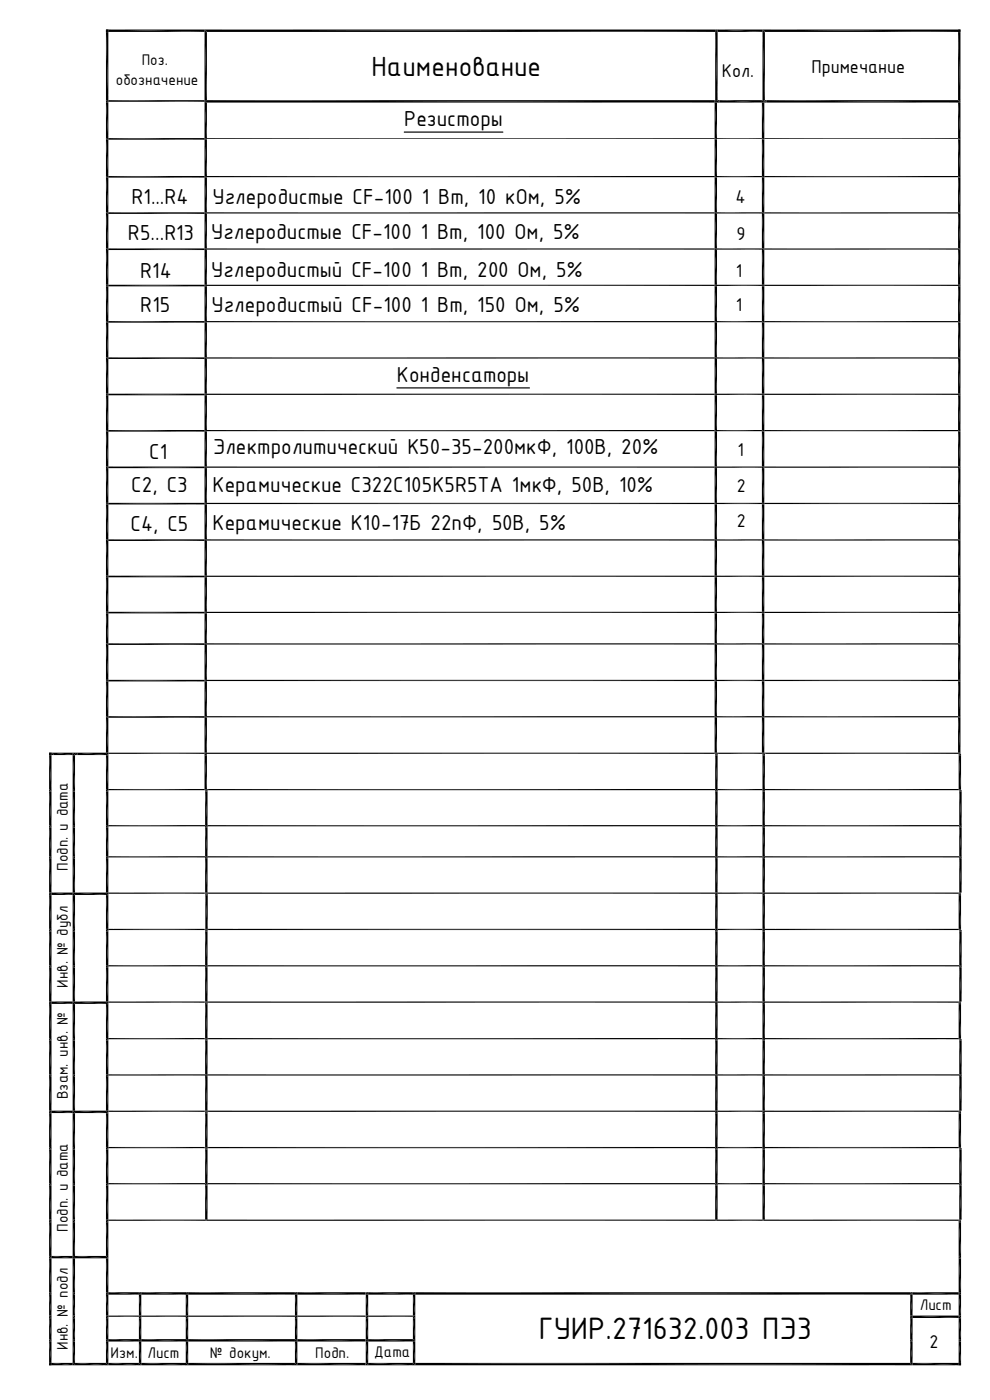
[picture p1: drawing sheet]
<svg xmlns="http://www.w3.org/2000/svg" width="210mm" height="297mm" viewBox="0 0 210 297" stroke-linecap="round" stroke-linejoin="round" font-family="sans-serif">
<path d="M0 0h209.9v296.9h-209.9z" fill="none" stroke="#fff" stroke-width=".25"/>
<g fill="#000">
<path d="M22.5 6.3l.5 .5h-.5zM22.5 6.3h.5v.5zM22.5 6.8h.5v14.5zM23 6.3l20.4 .5h-20.4zM23 6.3h20.4v.5zM43.4 6.8h.5zM43.4 6.3l.5 .5h-.5zM43.4 6.3h.5v.5zM43.4 6.8h.5v14.5zM43.9 6.3l107.8 .5h-107.8zM43.9 6.3h107.8v.5zM151.7 6.8h.5z"/>
<path d="M151.7 6.3l.5 .5h-.5zM151.7 6.3h.5v.5zM151.7 6.8h.5v14.5zM152.2 6.3l9.6 .5h-9.6zM152.2 6.3h9.6v.5zM161.8 6.8h.5zM161.8 6.3l.5 .5h-.5zM161.8 6.3h.5v.5zM161.8 6.8h.5v14.5zM162.3 6.3l40.9 .5h-40.9zM162.3 6.3h40.9v.5zM203.2 6.3l.6 .5h-.6z"/>
<path d="M203.2 6.3h.6v.5zM203.2 6.8h.6v14.5zM22.5 6.8l.5 14.5h-.5zM22.5 21.3l.5 .5h-.5zM22.5 21.3h.5v.5zM22.5 21.8l.5 7.5h-.5zM22.5 21.8h.5v7.5zM22.5 29.3l.5 .3h-.5zM22.5 29.3h.5v.3zM22.5 29.6l.5 7.7h-.5zM22.5 29.6h.5v7.7zM22.5 37.3l.5 .4h-.5z"/>
<path d="M22.5 37.3h.5v.4zM22.5 37.7h.5v7.3zM43.4 6.8l.5 14.5h-.5zM43.4 21.3l.5 .5h-.5zM43.4 21.3h.5v.5zM43.4 21.8l.5 7.5h-.5zM43.4 21.8h.5v7.5zM43.4 29.3l.5 .3h-.5zM43.4 29.3h.5v.3zM43.4 29.6l.5 7.7h-.5zM43.4 29.6h.5v7.7zM43.4 37.3l.5 .4h-.5z"/>
<path d="M43.4 37.3h.5v.4zM43.4 37.7h.5v7.3zM43.9 21.3l107.7 .5h-107.7zM43.9 21.3h107.7v.5zM151.6 21.8h.5zM151.6 21.3l.5 .5h-.5zM151.6 21.3h.5v.5zM151.6 21.8l.5 7.5h-.5zM151.6 21.8h.5v7.5zM151.6 29.3l.5 .3h-.5zM151.6 29.3h.5v.3zM151.6 29.6l.5 7.7h-.5z"/>
<path d="M151.6 29.6h.5v7.7zM151.6 37.3l.5 .4h-.5zM151.6 37.3h.5v.4zM151.6 37.7h.5v7.3zM151.7 6.8l.5 14.5h-.5zM152.1 21.3l.5 .5h-.5zM152.1 21.3h.5v.5zM152.6 21.3l9 .5h-9zM152.6 21.3h9v.5zM161.6 21.8h.5zM161.6 21.3l.5 .5h-.5zM161.6 21.3h.5v.5z"/>
<path d="M161.6 21.8l.5 7.5h-.5zM161.6 21.8h.5v7.5zM161.6 29.3l.5 .3h-.5zM161.6 29.3h.5v.3zM161.6 29.6l.5 7.7h-.5zM161.6 29.6h.5v7.7zM161.6 37.3l.5 .4h-.5zM161.6 37.3h.5v.4zM161.6 37.7h.5v7.3zM161.8 6.8l.5 14.5h-.5zM162.1 21.3l.5 .5h-.5zM162.1 21.3h.5v.5z"/>
<path d="M162.6 21.3l40.6 .5h-40.6zM162.6 21.3h40.6v.5zM203.2 6.8l.6 14.5h-.6zM203.2 21.3l.6 .5h-.6zM203.2 21.3h.6v.5zM203.2 21.8l.6 7.5h-.6zM203.2 21.8h.6v7.5zM203.2 29.3l.6 .3h-.6zM203.2 29.3h.6v.3zM203.2 29.6l.6 7.7h-.6zM203.2 29.6h.6v7.7zM203.2 37.3l.6 .4h-.6z"/>
<path d="M203.2 37.3h.6v.4zM203.2 37.7h.6v7.3zM22.5 37.7l.5 7.3h-.5zM22.5 45l.5 .4h-.5zM22.5 45h.5v.4zM22.5 45.4l.5 7.3h-.5zM22.5 45.4h.5v7.3zM22.5 52.7l.5 .3h-.5zM22.5 52.7h.5v.3zM22.5 53h.5v7.4zM43.4 37.7l.5 7.3h-.5zM43.4 45l.5 .4h-.5z"/>
<path d="M43.4 45h.5v.4zM43.4 45.4l.5 7.3h-.5zM43.4 45.4h.5v7.3zM43.4 52.7l.5 .3h-.5zM43.4 52.7h.5v.3zM43.4 53h.5v7.4zM151.6 37.7l.5 7.3h-.5zM151.6 45l.5 .4h-.5zM151.6 45h.5v.4zM151.6 45.4l.5 7.3h-.5zM151.6 45.4h.5v7.3zM151.6 52.7l.5 .3h-.5z"/>
<path d="M151.6 52.7h.5v.3zM151.6 53h.5v7.4zM161.6 37.7l.5 7.3h-.5zM161.6 45l.5 .4h-.5zM161.6 45h.5v.4zM161.6 45.4l.5 7.3h-.5zM161.6 45.4h.5v7.3zM161.6 52.7l.5 .3h-.5zM161.6 52.7h.5v.3zM161.6 53h.5v7.4zM203.2 37.7l.6 7.3h-.6zM203.2 45l.6 .4h-.6z"/>
<path d="M203.2 45h.6v.4zM203.2 45.4l.6 7.3h-.6zM203.2 45.4h.6v7.3zM203.2 52.7l.6 .3h-.6zM203.2 52.7h.6v.3zM203.2 53h.6v7.4zM22.5 53l.5 7.4h-.5zM22.5 60.4l.5 .3h-.5zM22.5 60.4h.5v.3zM22.5 60.7l.5 7.4h-.5zM22.5 60.7h.5v7.4zM22.5 68.1l.5 .4h-.5z"/>
<path d="M22.5 68.1h.5v.4zM22.5 68.5l.5 7.3h-.5zM22.5 68.5h.5v7.3zM22.5 75.8l.5 .4h-.5zM22.5 75.8h.5v.4zM22.5 76.2h.5v7.3zM43.4 53l.5 7.4h-.5zM43.4 60.4l.5 .3h-.5zM43.4 60.4h.5v.3zM43.4 60.7l.5 7.4h-.5zM43.4 60.7h.5v7.4zM43.4 68.1l.5 .4h-.5z"/>
<path d="M43.4 68.1h.5v.4zM43.4 68.5l.5 7.3h-.5zM43.4 68.5h.5v7.3zM43.4 75.8l.5 .4h-.5zM43.4 75.8h.5v.4zM43.4 76.2h.5v7.3zM151.6 53l.5 7.4h-.5zM151.6 60.4l.5 .3h-.5zM151.6 60.4h.5v.3zM151.6 60.7l.5 7.4h-.5zM151.6 60.7h.5v7.4zM151.6 68.1l.5 .4h-.5z"/>
<path d="M151.6 68.1h.5v.4zM151.6 68.5l.5 7.3h-.5zM151.6 68.5h.5v7.3zM151.6 75.8l.5 .4h-.5zM151.6 75.8h.5v.4zM151.6 76.2h.5v7.3zM161.6 53l.5 7.4h-.5zM161.6 60.4l.5 .3h-.5zM161.6 60.4h.5v.3zM161.6 60.7l.5 7.4h-.5zM161.6 60.7h.5v7.4zM161.6 68.1l.5 .4h-.5z"/>
<path d="M161.6 68.1h.5v.4zM161.6 68.5l.5 7.3h-.5zM161.6 68.5h.5v7.3zM161.6 75.8l.5 .4h-.5zM161.6 75.8h.5v.4zM161.6 76.2h.5v7.3zM203.2 53l.6 7.4h-.6zM203.2 60.4l.6 .3h-.6zM203.2 60.4h.6v.3zM203.2 60.7l.6 7.4h-.6zM203.2 60.7h.6v7.4zM203.2 68.1l.6 .4h-.6z"/>
<path d="M203.2 68.1h.6v.4zM203.2 68.5l.6 7.3h-.6zM203.2 68.5h.6v7.3zM203.2 75.8l.6 .4h-.6zM203.2 75.8h.6v.4zM203.2 76.2h.6v7.3zM22.5 76.2l.5 7.3h-.5zM22.5 83.5l.5 .4h-.5zM22.5 83.5h.5v.4zM22.5 83.9l.5 7.3h-.5zM22.5 83.9h.5v7.3zM22.5 91.2l.5 .4h-.5z"/>
<path d="M22.5 91.2h.5v.4zM22.5 91.6l.5 7.4h-.5zM22.5 91.6h.5v7.4zM22.5 99l.5 .3h-.5zM22.5 99h.5v.3zM22.5 99.3h.5v7.4zM43.4 76.2l.5 7.3h-.5zM43.4 83.5l.5 .4h-.5zM43.4 83.5h.5v.4zM43.4 83.9l.5 7.3h-.5zM43.4 83.9h.5v7.3zM43.4 91.2l.5 .4h-.5z"/>
<path d="M43.4 91.2h.5v.4zM43.4 91.6l.5 7.4h-.5zM43.4 91.6h.5v7.4zM43.4 99l.5 .3h-.5zM43.4 99h.5v.3zM43.4 99.3h.5v7.4zM151.6 76.2l.5 7.3h-.5zM151.6 83.5l.5 .4h-.5zM151.6 83.5h.5v.4zM151.6 83.9l.5 7.3h-.5zM151.6 83.9h.5v7.3zM151.6 91.2l.5 .4h-.5z"/>
<path d="M151.6 91.2h.5v.4zM151.6 91.6l.5 7.4h-.5zM151.6 91.6h.5v7.4zM151.6 99l.5 .3h-.5zM151.6 99h.5v.3zM151.6 99.3h.5v7.4zM161.6 76.2l.5 7.3h-.5zM161.6 83.5l.5 .4h-.5zM161.6 83.5h.5v.4zM161.6 83.9l.5 7.3h-.5zM161.6 83.9h.5v7.3zM161.6 91.2l.5 .4h-.5z"/>
<path d="M161.6 91.2h.5v.4zM161.6 91.6l.5 7.4h-.5zM161.6 91.6h.5v7.4zM161.6 99l.5 .3h-.5zM161.6 99h.5v.3zM161.6 99.3h.5v7.4zM203.2 76.2l.6 7.3h-.6zM203.2 83.5l.6 .4h-.6zM203.2 83.5h.6v.4zM203.2 83.9l.6 7.3h-.6zM203.2 83.9h.6v7.3zM203.2 91.2l.6 .4h-.6z"/>
<path d="M203.2 91.2h.6v.4zM203.2 91.6l.6 7.4h-.6zM203.2 91.6h.6v7.4zM203.2 99l.6 .3h-.6zM203.2 99h.6v.3zM203.2 99.3h.6v7.4zM22.5 99.3l.5 7.4h-.5zM22.5 106.7l.5 .3h-.5zM22.5 106.7h.5v.3zM22.5 107l.5 7.4h-.5zM22.5 107h.5v7.4zM22.5 114.4l.5 .4h-.5z"/>
<path d="M22.5 114.4h.5v.4zM22.5 114.8h.5v7.3zM43.4 99.3l.5 7.4h-.5zM43.4 106.7l.5 .3h-.5zM43.4 106.7h.5v.3zM43.4 107l.5 7.4h-.5zM43.4 107h.5v7.4zM43.4 114.4l.5 .4h-.5zM43.4 114.4h.5v.4zM43.4 114.8h.5v7.3zM151.6 99.3l.5 7.4h-.5zM151.6 106.7l.5 .3h-.5z"/>
<path d="M151.6 106.7h.5v.3zM151.6 107l.5 7.4h-.5zM151.6 107h.5v7.4zM151.6 114.4l.5 .4h-.5zM151.6 114.4h.5v.4zM151.6 114.8h.5v7.3zM161.6 99.3l.5 7.4h-.5zM161.6 106.7l.5 .3h-.5zM161.6 106.7h.5v.3zM161.6 107l.5 7.4h-.5zM161.6 107h.5v7.4zM161.6 114.4l.5 .4h-.5z"/>
<path d="M161.6 114.4h.5v.4zM161.6 114.8h.5v7.3zM203.2 99.3l.6 7.4h-.6zM203.2 106.7l.6 .3h-.6zM203.2 106.7h.6v.3zM203.2 107l.6 7.4h-.6zM203.2 107h.6v7.4zM203.2 114.4l.6 .4h-.6zM203.2 114.4h.6v.4zM203.2 114.8h.6v7.3zM22.5 114.8l.5 7.3h-.5zM22.5 122.1l.5 .4h-.5z"/>
<path d="M22.5 122.1h.5v.4zM22.5 122.5l.5 7.3h-.5zM22.5 122.5h.5v7.3zM22.5 129.8l.5 .3h-.5zM22.5 129.8h.5v.3zM22.5 130.1l.5 6.4h-.5zM22.5 130.1h.5v6.4zM22.5 136.5l.5 .3h-.5zM22.5 136.5h.5v.3zM22.5 136.8h.5v7.4zM43.4 114.8l.5 7.3h-.5zM43.4 122.1l.5 .4h-.5z"/>
<path d="M43.4 122.1h.5v.4zM43.4 122.5l.5 7.3h-.5zM43.4 122.5h.5v7.3zM43.4 129.8l.5 .3h-.5zM43.4 129.8h.5v.3zM43.4 130.1l.5 6.4h-.5zM43.4 130.1h.5v6.4zM43.4 136.5l.5 .3h-.5zM43.4 136.5h.5v.3zM43.4 136.8h.5v7.4zM151.6 114.8l.5 7.3h-.5zM151.6 122.1l.5 .4h-.5z"/>
<path d="M151.6 122.1h.5v.4zM151.6 122.5l.5 7.3h-.5zM151.6 122.5h.5v7.3zM151.6 129.8l.5 .3h-.5zM151.6 129.8h.5v.3zM151.6 130.1l.5 6.4h-.5zM151.6 130.1h.5v6.4zM151.6 136.5l.5 .3h-.5zM151.6 136.5h.5v.3zM151.6 136.8h.5v7.4zM161.6 114.8l.5 7.3h-.5zM161.6 122.1l.5 .4h-.5z"/>
<path d="M161.6 122.1h.5v.4zM161.6 122.5l.5 7.3h-.5zM161.6 122.5h.5v7.3zM161.6 129.8l.5 .3h-.5zM161.6 129.8h.5v.3zM161.6 130.1l.5 6.4h-.5zM161.6 130.1h.5v6.4zM161.6 136.5l.5 .3h-.5zM161.6 136.5h.5v.3zM161.6 136.8h.5v7.4zM203.2 114.8l.6 7.3h-.6zM203.2 122.1l.6 .4h-.6z"/>
<path d="M203.2 122.1h.6v.4zM203.2 122.5l.6 7.3h-.6zM203.2 122.5h.6v7.3zM203.2 129.8l.6 .3h-.6zM203.2 129.8h.6v.3zM203.2 130.1l.6 6.4h-.6zM203.2 130.1h.6v6.4zM203.2 136.5l.6 .3h-.6zM203.2 136.5h.6v.3zM203.2 136.8h.6v7.4zM10.4 159.7h.5v.5zM10.9 159.7h.5v.5z"/>
<path d="M11.4 159.7h4v.5zM15.4 159.7h.5v.5zM15.9 159.7h.5v.5zM16.4 159.7h6.1v.5zM22.5 136.8l.5 7.4h-.5zM22.5 144.2l.5 .4h-.5zM22.5 144.2h.5v.4zM22.5 144.6l.5 7.3h-.5zM22.5 144.6h.5v7.3zM22.5 151.9l.5 .4h-.5zM22.5 151.9h.5v.4zM22.5 152.3l.5 7.4h-.5z"/>
<path d="M22.5 152.3h.5v7.4zM22.5 159.7h.5v.5zM43.4 136.8l.5 7.4h-.5zM43.4 144.2l.5 .4h-.5zM43.4 144.2h.5v.4zM43.4 144.6l.5 7.3h-.5zM43.4 144.6h.5v7.3zM43.4 151.9l.5 .4h-.5zM43.4 151.9h.5v.4zM43.4 152.3l.5 7.4h-.5zM43.4 152.3h.5v7.4zM43.4 159.7h.5v.5z"/>
<path d="M151.6 136.8l.5 7.4h-.5zM151.6 144.2l.5 .4h-.5zM151.6 144.2h.5v.4zM151.6 144.6l.5 7.3h-.5zM151.6 144.6h.5v7.3zM151.6 151.9l.5 .4h-.5zM151.6 151.9h.5v.4zM151.6 152.3l.5 7.4h-.5zM151.6 152.3h.5v7.4zM151.6 159.7l.2 .2h-.2zM151.6 159.7h.2v.2zM151.7 159.9h.5v.3z"/>
<path d="M151.8 159.7l.3 .2h-.3zM151.8 159.7h.3v.2zM152.1 159.7l.3 .2h-.3zM152.1 159.7h.3v.2zM161.6 136.8l.5 7.4h-.5zM161.6 144.2l.5 .4h-.5zM161.6 144.2h.5v.4zM161.6 144.6l.5 7.3h-.5zM161.6 144.6h.5v7.3zM161.6 151.9l.5 .4h-.5zM161.6 151.9h.5v.4zM161.6 152.3l.5 7.4h-.5z"/>
<path d="M161.6 152.3h.5v7.4zM161.6 159.7l.3 .2h-.3zM161.6 159.7h.3v.2zM161.8 159.9h.5v.3zM161.9 159.7l.2 .2h-.2zM161.9 159.7h.2v.2zM162.1 159.7l.3 .2h-.3zM162.1 159.7h.3v.2zM203.2 136.8l.6 7.4h-.6zM203.2 144.2l.6 .4h-.6zM203.2 144.2h.6v.4zM203.2 144.6l.6 7.3h-.6z"/>
<path d="M203.2 144.6h.6v7.3zM203.2 151.9l.6 .4h-.6zM203.2 151.9h.6v.4zM203.2 152.3l.6 7.4h-.6zM203.2 152.3h.6v7.4zM203.2 159.7l.3 .2h-.3zM203.2 159.7h.3v.2zM203.4 159.9h.5v.3zM203.5 159.7l.3 .2h-.3zM203.5 159.7h.3v.2zM10.4 159.7l.5 .5h-.5zM10.4 160.2l.5 7.2h-.5z"/>
<path d="M10.4 160.2h.5v7.2zM10.4 167.4l.5 .5h-.5zM10.4 167.4h.5v.5zM10.4 167.9l.5 7.1h-.5zM10.4 167.9h.5v7.1zM10.4 175l.5 .6h-.5zM10.4 175h.5v.6zM10.4 175.6h.5v6.1zM10.9 159.7l.5 .5h-.5zM11.4 159.7l4 .5h-4zM15.4 160.2h.5zM15.4 159.7l.5 .5h-.5z"/>
<path d="M15.4 160.2l.5 7.2h-.5zM15.4 160.2h.5v7.2zM15.4 167.4l.5 .5h-.5zM15.4 167.4h.5v.5zM15.4 167.9l.5 7.1h-.5zM15.4 167.9h.5v7.1zM15.4 175l.5 .6h-.5zM15.4 175h.5v.6zM15.4 175.6h.5v6.1zM15.9 159.7l.5 .5h-.5zM16.4 159.7l6.1 .5h-6.1zM22.5 159.7l.5 .5h-.5z"/>
<path d="M22.5 160.2l.5 7.2h-.5zM22.5 160.2h.5v7.2zM22.5 167.4l.5 .5h-.5zM22.5 167.4h.5v.5zM22.5 167.9l.5 7.1h-.5zM22.5 167.9h.5v7.1zM22.5 175l.5 .6h-.5zM22.5 175h.5v.6zM22.5 175.6h.5v6.1zM43.4 159.7l.5 .5h-.5zM43.4 160.2l.5 7.2h-.5zM43.4 160.2h.5v7.2z"/>
<path d="M43.4 167.4l.2 .2h-.2zM43.4 167.4h.2v.2zM43.5 167.6l.5 .3h-.5zM43.5 167.6h.5v.3zM43.5 167.9l.5 7.1h-.5zM43.5 167.9h.5v7.1zM43.5 175l.5 .6h-.5zM43.5 175h.5v.6zM43.5 175.6h.5v6.1zM43.6 167.4l.3 .2h-.3zM43.6 167.4h.3v.2zM43.9 167.4l.3 .2h-.3z"/>
<path d="M43.9 167.4h.3v.2zM151.7 159.9l.5 .3h-.5zM151.7 160.2l.5 7.2h-.5zM151.7 160.2h.5v7.2zM151.7 167.4l.5 .5h-.5zM151.7 167.4h.5v.5zM151.7 167.9l.5 7.1h-.5zM151.7 167.9h.5v7.1zM151.7 175l.5 .6h-.5zM151.7 175h.5v.6zM151.7 175.6h.5v6.1zM161.8 159.9l.5 .3h-.5z"/>
<path d="M161.8 160.2l.5 7.2h-.5zM161.8 160.2h.5v7.2zM161.8 167.4l.5 .5h-.5zM161.8 167.4h.5v.5zM161.8 167.9l.5 7.1h-.5zM161.8 167.9h.5v7.1zM161.8 175l.5 .6h-.5zM161.8 175h.5v.6zM161.8 175.6h.5v6.1zM203.4 159.9l.5 .3h-.5zM203.4 160.2l.5 7.2h-.5zM203.4 160.2h.5v7.2z"/>
<path d="M203.4 167.4l.2 .2h-.2zM203.4 167.4h.2v.2zM203.5 167.6l.5 .3h-.5zM203.5 167.6h.5v.3zM203.5 167.9l.5 7.1h-.5zM203.5 167.9h.5v7.1zM203.5 175l.5 .6h-.5zM203.5 175h.5v.6zM203.5 175.6h.5v6.1zM203.6 167.4l.3 .2h-.3zM203.6 167.4h.3v.2zM10.4 175.6l.5 6.1h-.5z"/>
<path d="M10.4 181.7l.5 .5h-.5zM10.4 181.7h.5v.5zM10.4 182.2l.5 7.2h-.5zM10.4 182.2h.5v7.2zM10.4 189.4l.5 .5h-.5zM10.4 189.4h.5v.5zM10.4 189.9l.5 7.2h-.5zM10.4 189.9h.5v7.2zM10.4 197.1l.5 .5h-.5zM10.4 197.1h.5v.5zM10.4 197.6h.5v7.2zM10.9 189.4l4.5 .5h-4.5z"/>
<path d="M10.9 189.4h4.5v.5zM15.4 175.6l.5 6.1h-.5zM15.4 181.7l.5 .5h-.5zM15.4 181.7h.5v.5zM15.4 182.2l.5 7.2h-.5zM15.4 182.2h.5v7.2zM15.4 189.4l.5 .5h-.5zM15.4 189.4h.5v.5zM15.4 189.9l.5 7.2h-.5zM15.4 189.9h.5v7.2zM15.4 197.1l.5 .5h-.5zM15.4 197.1h.5v.5z"/>
<path d="M15.4 197.6h.5v7.2zM15.9 189.4l6.6 .5h-6.6zM15.9 189.4h6.6v.5zM22.5 175.6l.5 6.1h-.5zM22.5 181.7l.5 .5h-.5zM22.5 181.7h.5v.5zM22.5 182.2l.5 7.2h-.5zM22.5 182.2h.5v7.2zM22.5 189.4l.5 .5h-.5zM22.5 189.4h.5v.5zM22.5 189.9l.5 7.2h-.5zM22.5 189.9h.5v7.2z"/>
<path d="M22.5 197.1l.5 .5h-.5zM22.5 197.1h.5v.5zM22.5 197.6h.5v7.2zM43.4 189.4l.2 .2h-.2zM43.4 189.4h.2v.2zM43.4 197.1l.2 .2h-.2zM43.4 197.1h.2v.2zM43.5 175.6l.5 6.1h-.5zM43.5 181.7l.5 .5h-.5zM43.5 181.7h.5v.5zM43.5 182.2l.5 7.2h-.5zM43.5 182.2h.5v7.2z"/>
<path d="M43.5 197.3l.5 .3h-.5zM43.5 197.3h.5v.3zM43.5 197.6h.5v7.2zM43.6 189.6l.5 .3h-.5zM43.6 189.6h.5v.3zM43.6 189.9l.5 7.2h-.5zM43.6 189.9h.5v7.2zM43.6 189.4l.3 .2h-.3zM43.6 189.4h.3v.2zM43.6 197.1l.3 .2h-.3zM43.6 197.1h.3v.2zM43.9 189.4l.3 .2h-.3z"/>
<path d="M43.9 189.4h.3v.2zM43.9 197.1l.3 .2h-.3zM43.9 197.1h.3v.2zM151.7 175.6l.5 6.1h-.5zM151.7 181.7l.5 .5h-.5zM151.7 181.7h.5v.5zM151.7 182.2l.5 7.2h-.5zM151.7 182.2h.5v7.2zM151.7 189.4l.5 .5h-.5zM151.7 189.4h.5v.5zM151.7 189.9l.5 7.2h-.5zM151.7 189.9h.5v7.2z"/>
<path d="M151.7 197.1l.5 .5h-.5zM151.7 197.1h.5v.5zM151.7 197.6h.5v7.2zM161.8 175.6l.5 6.1h-.5zM161.8 181.7l.5 .5h-.5zM161.8 181.7h.5v.5zM161.8 182.2l.5 7.2h-.5zM161.8 182.2h.5v7.2zM161.8 189.4l.5 .5h-.5zM161.8 189.4h.5v.5zM161.8 189.9l.5 7.2h-.5zM161.8 189.9h.5v7.2z"/>
<path d="M161.8 197.1l.5 .5h-.5zM161.8 197.1h.5v.5zM161.8 197.6h.5v7.2zM203.4 189.6l.5 .3h-.5zM203.4 189.6h.5v.3zM203.4 189.4l.2 .2h-.2zM203.4 189.4h.2v.2zM203.4 189.9l.5 7.2h-.5zM203.4 189.9h.5v7.2zM203.4 197.1l.2 .2h-.2zM203.4 197.1h.2v.2zM203.5 175.6l.5 6.1h-.5z"/>
<path d="M203.5 181.7l.5 .5h-.5zM203.5 181.7h.5v.5zM203.5 182.2l.5 7.2h-.5zM203.5 182.2h.5v7.2zM203.5 197.3l.5 .3h-.5zM203.5 197.3h.5v.3zM203.5 197.6h.5v7.2zM203.6 189.4l.3 .2h-.3zM203.6 189.4h.3v.2zM203.6 197.1l.3 .2h-.3zM203.6 197.1h.3v.2zM10.4 197.6l.5 7.2h-.5z"/>
<path d="M10.4 204.8l.5 .5h-.5zM10.4 204.8h.5v.5zM10.4 205.3l.5 7.2h-.5zM10.4 205.3h.5v7.2zM10.4 212.5l.5 .5h-.5zM10.4 212.5h.5v.5zM10.4 213h.5v7.2zM10.9 212.5l4.5 .5h-4.5zM10.9 212.5h4.5v.5zM15.4 197.6l.5 7.2h-.5zM15.4 204.8l.5 .5h-.5zM15.4 204.8h.5v.5z"/>
<path d="M15.4 205.3l.5 7.2h-.5zM15.4 205.3h.5v7.2zM15.4 212.5l.5 .5h-.5zM15.4 212.5h.5v.5zM15.4 213h.5v7.2zM15.9 212.5l6.6 .5h-6.6zM15.9 212.5h6.6v.5zM22.5 197.6l.5 7.2h-.5zM22.5 204.8l.5 .5h-.5zM22.5 204.8h.5v.5zM22.5 205.3l.5 7.2h-.5zM22.5 205.3h.5v7.2z"/>
<path d="M22.5 212.5l.5 .5h-.5zM22.5 212.5h.5v.5zM22.5 213h.5v7.2zM43.4 212.5l.2 .2h-.2zM43.4 212.5h.2v.2zM43.5 197.6l.5 7.2h-.5zM43.5 204.8l.5 .5h-.5zM43.5 204.8h.5v.5zM43.5 205.3l.5 7.2h-.5zM43.5 205.3h.5v7.2zM43.5 212.7l.5 .3h-.5zM43.5 212.7h.5v.3z"/>
<path d="M43.5 213h.5v7.2zM43.6 212.5l.3 .2h-.3zM43.6 212.5h.3v.2zM43.9 212.5l.3 .2h-.3zM43.9 212.5h.3v.2zM151.7 197.6l.5 7.2h-.5zM151.7 204.8l.5 .5h-.5zM151.7 204.8h.5v.5zM151.7 205.3l.5 7.2h-.5zM151.7 205.3h.5v7.2zM151.7 212.5l.5 .5h-.5zM151.7 212.5h.5v.5z"/>
<path d="M151.7 213h.5v7.2zM161.8 197.6l.5 7.2h-.5zM161.8 204.8l.5 .5h-.5zM161.8 204.8h.5v.5zM161.8 205.3l.5 7.2h-.5zM161.8 205.3h.5v7.2zM161.8 212.5l.5 .5h-.5zM161.8 212.5h.5v.5zM161.8 213h.5v7.2zM203.4 212.7l.5 .3h-.5zM203.4 212.7h.5v.3zM203.4 212.5l.2 .2h-.2z"/>
<path d="M203.4 212.5h.2v.2zM203.4 213h.5v7.2zM203.5 197.6l.5 7.2h-.5zM203.5 204.8l.5 .5h-.5zM203.5 204.8h.5v.5zM203.5 205.3l.5 7.2h-.5zM203.5 205.3h.5v7.2zM203.6 212.5l.3 .2h-.3zM203.6 212.5h.3v.2zM10.4 213l.5 7.2h-.5zM10.4 220.2l.5 .6h-.5zM10.4 220.2h.5v.6z"/>
<path d="M10.4 220.8l.5 7.1h-.5zM10.4 220.8h.5v7.1zM10.4 227.9l.5 .6h-.5zM10.4 227.9h.5v.6zM10.4 228.5l.5 7.1h-.5zM10.4 228.5h.5v7.1zM10.4 235.6l.5 .6h-.5zM10.4 235.6h.5v.6zM10.4 236.2h.5v7.1zM10.9 235.6l4.5 .5h-4.5zM10.9 235.6h4.5v.5zM15.4 213l.5 7.2h-.5z"/>
<path d="M15.4 220.2l.5 .6h-.5zM15.4 220.2h.5v.6zM15.4 220.8l.5 7.1h-.5zM15.4 220.8h.5v7.1zM15.4 227.9l.5 .6h-.5zM15.4 227.9h.5v.6zM15.4 228.5l.5 7.1h-.5zM15.4 228.5h.5v7.1zM15.4 235.6l.5 .6h-.5zM15.4 235.6h.5v.6zM15.4 236.2h.5v7.1zM15.9 235.6l6.6 .5h-6.6z"/>
<path d="M15.9 235.6h6.6v.5zM22.5 213l.5 7.2h-.5zM22.5 220.2l.5 .6h-.5zM22.5 220.2h.5v.6zM22.5 220.8l.5 7.1h-.5zM22.5 220.8h.5v7.1zM22.5 227.9l.5 .6h-.5zM22.5 227.9h.5v.6zM22.5 228.5l.5 7.1h-.5zM22.5 228.5h.5v7.1zM22.5 235.6l.5 .6h-.5zM22.5 235.6h.5v.6z"/>
<path d="M22.5 236.2h.5v7.1zM43.4 220.2l.2 .3h-.2zM43.4 220.2h.2v.3zM43.4 235.6l.2 .3h-.2zM43.4 235.6h.2v.3zM43.5 213l.5 7.2h-.5zM43.5 220.5l.5 .3h-.5zM43.5 220.5h.5v.3zM43.5 220.8l.5 7.1h-.5zM43.5 220.8h.5v7.1zM43.5 227.9l.5 .6h-.5zM43.5 227.9h.5v.6z"/>
<path d="M43.5 228.5l.5 7.1h-.5zM43.5 228.5h.5v7.1zM43.5 235.9l.5 .3h-.5zM43.5 235.9h.5v.3zM43.5 236.2h.5v7.1zM43.6 220.2l.3 .3h-.3zM43.6 220.2h.3v.3zM43.6 235.6l.3 .3h-.3zM43.6 235.6h.3v.3zM43.9 220.2l.3 .3h-.3zM43.9 220.2h.3v.3zM43.9 235.6l.3 .3h-.3z"/>
<path d="M43.9 235.6h.3v.3zM151.7 213l.5 7.2h-.5zM151.7 220.2l.5 .6h-.5zM151.7 220.2h.5v.6zM151.7 220.8l.5 7.1h-.5zM151.7 220.8h.5v7.1zM151.7 227.9l.5 .6h-.5zM151.7 227.9h.5v.6zM151.7 228.5l.5 7.1h-.5zM151.7 228.5h.5v7.1zM151.7 235.6l.5 .6h-.5zM151.7 235.6h.5v.6z"/>
<path d="M151.7 236.2h.5v7.1zM161.8 213l.5 7.2h-.5zM161.8 220.2l.5 .6h-.5zM161.8 220.2h.5v.6zM161.8 220.8l.5 7.1h-.5zM161.8 220.8h.5v7.1zM161.8 227.9l.5 .6h-.5zM161.8 227.9h.5v.6zM161.8 228.5l.5 7.1h-.5zM161.8 228.5h.5v7.1zM161.8 235.6l.5 .6h-.5zM161.8 235.6h.5v.6z"/>
<path d="M161.8 236.2h.5v7.1zM203.4 213l.5 7.2h-.5zM203.4 220.2l.2 .3h-.2zM203.4 220.2h.2v.3zM203.4 235.9l.5 .3h-.5zM203.4 235.9h.5v.3zM203.4 235.6l.2 .3h-.2zM203.4 235.6h.2v.3zM203.4 236.2h.5v7.1zM203.5 220.5l.5 .3h-.5zM203.5 220.5h.5v.3zM203.5 220.8l.5 7.1h-.5z"/>
<path d="M203.5 220.8h.5v7.1zM203.5 227.9l.5 .6h-.5zM203.5 227.9h.5v.6zM203.5 228.5l.5 7.1h-.5zM203.5 228.5h.5v7.1zM203.6 220.2l.3 .3h-.3zM203.6 220.2h.3v.3zM203.6 235.6l.3 .3h-.3zM203.6 235.6h.3v.3zM10.4 236.2l.5 7.1h-.5zM10.4 243.3l.5 .6h-.5zM10.4 243.3h.5v.6z"/>
<path d="M10.4 243.9l.5 7.1h-.5zM10.4 243.9h.5v7.1zM10.4 251l.5 .5h-.5zM10.4 251h.5v.5zM10.4 251.5l.5 7.2h-.5zM10.4 251.5h.5v7.2zM10.4 258.7l.5 .6h-.5zM10.4 258.7h.5v.6zM10.4 259.3h.5v7.1zM15.4 236.2l.5 7.1h-.5zM15.4 243.3l.5 .6h-.5zM15.4 243.3h.5v.6z"/>
<path d="M15.4 243.9l.5 7.1h-.5zM15.4 243.9h.5v7.1zM15.4 251l.5 .5h-.5zM15.4 251h.5v.5zM15.4 251.5l.5 7.2h-.5zM15.4 251.5h.5v7.2zM15.4 258.7l.5 .6h-.5zM15.4 258.7h.5v.6zM15.4 259.3h.5v7.1zM22.5 236.2l.5 7.1h-.5zM22.5 243.3l.5 .6h-.5zM22.5 243.3h.5v.6z"/>
<path d="M22.5 243.9l.5 7.1h-.5zM22.5 243.9h.5v7.1zM22.5 251l.5 .5h-.5zM22.5 251h.5v.5zM22.5 251.5l.5 7.2h-.5zM22.5 251.5h.5v7.2zM22.5 258.7l.5 .6h-.5zM22.5 258.7h.5v.6zM22.5 259.3h.5v7.1zM43.4 243.3l.2 .3h-.2zM43.4 243.3h.2v.3zM43.5 236.2l.5 7.1h-.5z"/>
<path d="M43.5 243.6l.5 .3h-.5zM43.5 243.6h.5v.3zM43.5 243.9l.5 7.1h-.5zM43.5 243.9h.5v7.1zM43.5 251l.5 .5h-.5zM43.5 251h.5v.5zM43.5 251.5l.5 7.2h-.5zM43.5 251.5h.5v7.2zM43.5 258.7l.3 .3h-.3zM43.5 258.7h.3v.3zM43.6 243.3l.3 .3h-.3zM43.6 243.3h.3v.3z"/>
<path d="M43.9 243.3l.3 .3h-.3zM43.9 243.3h.3v.3zM151.7 236.2l.5 7.1h-.5zM151.7 243.3l.5 .6h-.5zM151.7 243.3h.5v.6zM151.7 243.9l.5 7.1h-.5zM151.7 243.9h.5v7.1zM151.7 251l.5 .5h-.5zM151.7 251h.5v.5zM151.7 251.5l.5 7.2h-.5zM151.7 251.5h.5v7.2zM151.7 258.7l.3 .3h-.3z"/>
<path d="M151.7 258.7h.3v.3zM161.8 236.2l.5 7.1h-.5zM161.8 243.3l.5 .6h-.5zM161.8 243.3h.5v.6zM161.8 243.9l.5 7.1h-.5zM161.8 243.9h.5v7.1zM161.8 251l.5 .5h-.5zM161.8 251h.5v.5zM161.8 251.5l.5 7.2h-.5zM161.8 251.5h.5v7.2zM161.8 258.7l.2 .3h-.2zM161.8 258.7h.2v.3z"/>
<path d="M203.4 236.2l.5 7.1h-.5zM203.4 243.3l.2 .3h-.2zM203.4 243.3h.2v.3zM203.4 259l.5 .3h-.5zM203.4 259h.5v.3zM203.4 258.7l.2 .3h-.2zM203.4 258.7h.2v.3zM203.4 259.3h.5v7.1zM203.5 243.6l.5 .3h-.5zM203.5 243.6h.5v.3zM203.5 243.9l.5 7.1h-.5zM203.5 243.9h.5v7.1z"/>
<path d="M203.5 251l.5 .5h-.5zM203.5 251h.5v.5zM203.5 251.5l.5 7.2h-.5zM203.5 251.5h.5v7.2zM203.6 243.3l.3 .3h-.3zM203.6 243.3h.3v.3zM203.6 258.7l.3 .3h-.3zM203.6 258.7h.3v.3zM10.4 259.3l.5 7.1h-.5zM10.4 266.4l.5 .6h-.5zM10.4 266.4h.5v.6zM10.4 267l.5 7.2h-.5z"/>
<path d="M10.4 267h.5v7.2zM10.4 274.2l.5 .5h-.5zM10.4 274.2h.5v.5zM10.4 274.7l.5 4.4h-.5zM10.4 274.7h.5v4.4zM10.4 279.1l.5 .6h-.5zM10.4 279.1h.5v.6zM10.4 279.7h.5v4.4zM10.9 266.4l4.5 .6h-4.5zM10.9 266.4h4.5v.6zM15.4 259.3l.5 7.1h-.5zM15.4 266.4l.5 .6h-.5z"/>
<path d="M15.4 266.4h.5v.6zM15.4 267l.5 7.2h-.5zM15.4 267h.5v7.2zM15.4 274.2l.5 .5h-.5zM15.4 274.2h.5v.5zM15.4 274.7l.5 4.4h-.5zM15.4 274.7h.5v4.4zM15.4 279.1l.5 .6h-.5zM15.4 279.1h.5v.6zM15.4 279.7h.5v4.4zM15.9 266.4l6.6 .6h-6.6zM15.9 266.4h6.6v.6z"/>
<path d="M22.5 259.3l.5 7.1h-.5zM22.5 266.4l.5 .6h-.5zM22.5 266.4h.5v.6zM22.5 267l.5 7.2h-.5zM22.5 267h.5v7.2zM22.5 274.2l.5 .5h-.5zM22.5 274.2h.5v.5zM22.5 274.7l.5 4.4h-.5zM22.5 274.7h.5v4.4zM22.5 279.1l.5 .6h-.5zM22.5 279.1h.5v.6zM22.5 279.7h.5v4.4z"/>
<path d="M23 274.2l6.5 .5h-6.5zM23 274.2h6.5v.5zM29.5 274.7h.5zM29.5 274.2l.5 .5h-.5zM29.5 274.2h.5v.5zM29.5 274.7l.5 4.4h-.5zM29.5 274.7h.5v4.4zM29.5 279.1l.5 .6h-.5zM29.5 279.1h.5v.6zM29.5 279.7h.5v4.4zM30 274.2l9.5 .5h-9.5zM30 274.2h9.5v.5z"/>
<path d="M39.4 274.7h.5zM39.4 274.2l.5 .5h-.5zM39.4 274.2h.5v.5zM39.4 274.7l.5 4.4h-.5zM39.4 274.7h.5v4.4zM39.4 279.1l.5 .6h-.5zM39.4 279.1h.5v.6zM39.4 279.7h.5v4.4zM39.9 274.2l22.7 .5h-22.7zM39.9 274.2h22.7v.5zM62.6 274.7h.5zM62.6 274.2l.5 .5h-.5z"/>
<path d="M62.6 274.2h.5v.5zM62.6 274.7l.5 4.4h-.5zM62.6 274.7h.5v4.4zM62.6 279.1l.5 .6h-.5zM62.6 279.1h.5v.6zM62.6 279.7h.5v4.4zM63.1 274.2l14.5 .5h-14.5zM63.1 274.2h14.5v.5zM77.6 274.7h.5zM77.6 274.2l.5 .5h-.5zM77.6 274.2h.5v.5zM77.6 274.7l.5 4.4h-.5z"/>
<path d="M77.6 274.7h.5v4.4zM77.6 279.1l.5 .6h-.5zM77.6 279.1h.5v.6zM77.6 279.7h.5v4.4zM78.1 274.2l9.5 .5h-9.5zM78.1 274.2h9.5v.5zM87.6 274.7h.5zM87.6 274.2l.5 .5h-.5zM87.6 274.2h.5v.5zM87.6 274.7l.5 4.4h-.5zM87.6 274.7h.5v4.4zM87.6 279.1l.5 .6h-.5z"/>
<path d="M87.6 279.1h.5v.6zM87.6 279.7h.5v4.4zM88.1 274.2l105 .5h-105zM88.1 274.2h105v.5zM193.1 274.7h.5zM193.1 274.2l.5 .5h-.5zM193.1 274.2h.5v.5zM193.1 274.7l.5 4.4h-.5zM193.1 274.7h.5v4.4zM193.1 279.1l.5 .6h-.5zM193.1 279.1h.5v.6zM193.1 279.7h.5v4.4z"/>
<path d="M193.6 274.2l9.8 .5h-9.8zM193.6 274.2h9.8v.5zM193.6 279.1l9.8 .5h-9.8zM193.6 279.1h9.8v.5zM203.4 259.3l.5 7.1h-.5zM203.4 266.4l.5 .6h-.5zM203.4 266.4h.5v.6zM203.4 267l.5 7.2h-.5zM203.4 267h.5v7.2zM203.4 274.2l.5 .5h-.5zM203.4 274.2h.5v.5zM203.4 274.7l.5 4.4h-.5z"/>
<path d="M203.4 274.7h.5v4.4zM203.4 279.1l.5 .6h-.5zM203.4 279.1h.5v.6zM203.4 279.7h.5v4.4zM10.4 279.7l.5 4.4h-.5zM10.4 284.1l.5 .5h-.5zM10.4 284.1h.5v.5zM10.4 284.6l.5 4.5h-.5zM10.4 284.6h.5v4.5zM10.4 289.1l.5 .5h-.5zM10.4 289.1h.5v.5zM10.9 289.1l4.5 .5h-4.5z"/>
<path d="M10.9 289.1h4.5v.5zM15.4 279.7l.5 4.4h-.5zM15.4 284.1l.5 .5h-.5zM15.4 284.1h.5v.5zM15.4 284.6l.5 4.5h-.5zM15.4 284.6h.5v4.5zM15.4 289.1l.5 .5h-.5zM15.4 289.1h.5v.5zM15.9 289.1l6.6 .5h-6.6zM15.9 289.1h6.6v.5zM22.5 279.7l.5 4.4h-.5zM22.5 284.1l.5 .5h-.5z"/>
<path d="M22.5 284.1h.5v.5zM22.5 284.6l.5 4.5h-.5zM22.5 284.6h.5v4.5zM22.5 289.1l.5 .5h-.5zM22.5 289.1h.5v.5zM23 284.1l6.5 .5h-6.5zM23 284.1h6.5v.5zM23 289.1l6.5 .5h-6.5zM23 289.1h6.5v.5zM29.5 279.7l.5 4.4h-.5zM29.5 284.1l.5 .5h-.5zM29.5 284.1h.5v.5z"/>
<path d="M29.5 284.6l.5 4.5h-.5zM29.5 284.6h.5v4.5zM29.5 289.1l.5 .5h-.5zM29.5 289.1h.5v.5zM30 284.1l9.5 .5h-9.5zM30 284.1h9.5v.5zM30 289.1l9.5 .5h-9.5zM30 289.1h9.5v.5zM39.4 279.7l.5 4.4h-.5zM39.4 284.1l.5 .5h-.5zM39.4 284.1h.5v.5zM39.4 284.6l.5 4.5h-.5z"/>
<path d="M39.4 284.6h.5v4.5zM39.4 289.1l.5 .5h-.5zM39.4 289.1h.5v.5zM39.9 284.1l22.7 .5h-22.7zM39.9 284.1h22.7v.5zM39.9 289.1l22.7 .5h-22.7zM39.9 289.1h22.7v.5zM62.6 279.7l.5 4.4h-.5zM62.6 284.1l.5 .5h-.5zM62.6 284.1h.5v.5zM62.6 284.6l.5 4.5h-.5zM62.6 284.6h.5v4.5z"/>
<path d="M62.6 289.1l.5 .5h-.5zM62.6 289.1h.5v.5zM63.1 284.1l14.5 .5h-14.5zM63.1 284.1h14.5v.5zM63.1 289.1l14.5 .5h-14.5zM63.1 289.1h14.5v.5zM77.6 279.7l.5 4.4h-.5zM77.6 284.1l.5 .5h-.5zM77.6 284.1h.5v.5zM77.6 284.6l.5 4.5h-.5zM77.6 284.6h.5v4.5zM77.6 289.1l.5 .5h-.5z"/>
<path d="M77.6 289.1h.5v.5zM78.1 284.1l9.5 .5h-9.5zM78.1 284.1h9.5v.5zM78.1 289.1l9.5 .5h-9.5zM78.1 289.1h9.5v.5zM87.6 279.7l.5 4.4h-.5zM87.6 284.1l.5 .5h-.5zM87.6 284.1h.5v.5zM87.6 284.6l.5 4.5h-.5zM87.6 284.6h.5v4.5zM87.6 289.1l.5 .5h-.5zM87.6 289.1h.5v.5z"/>
<path d="M88.1 289.1l105 .5h-105zM88.1 289.1h105v.5zM193.1 279.7l.5 4.4h-.5zM193.1 284.1l.5 .5h-.5zM193.1 284.1h.5v.5zM193.1 284.6l.5 4.5h-.5zM193.1 284.6h.5v4.5zM193.1 289.1l.5 .5h-.5zM193.1 289.1h.5v.5zM193.6 289.1l9.8 .5h-9.8zM193.6 289.1h9.8v.5zM203.4 279.7l.5 4.4h-.5z"/>
<path d="M203.4 284.1l.5 .5h-.5zM203.4 284.1h.5v.5zM203.4 284.6l.5 4.5h-.5zM203.4 284.6h.5v4.5zM203.4 289.1l.5 .5h-.5zM203.4 289.1h.5v.5z"/>
</g>
<g fill="none" stroke="#000" stroke-width=".34">
<path d="M23 21.4h20.4M23 29.5h20.4M23 37.5h20.4M23 45.2h20.4M23 52.9h20.4M23 60.6h20.4M23 68.3h20.4M23 76h20.4M23 83.7h20.4M23 91.4h20.4M23 99.1h20.4M23 106.8h20.4"/>
<path d="M23 114.6h20.4M23 122.3h20.4M23 130h20.4M23 136.7h20.4M23 144.4h20.4M23 152.1h20.4"/>
</g>
<path d="M43.9 29.4h107.7M152.1 29.4h9.5M162.1 29.4h41.1" fill="none" stroke="#000" stroke-width=".21"/>
<g fill="none" stroke="#000" stroke-width=".25">
<path d="M43.9 37.5h107.7M85.8 28h20.9M152.1 37.5h9.5M162.1 37.5h41.1M43.9 45.2h107.7M43.9 52.8h107.7M152.1 45.2h9.5M152.1 52.8h9.5M162.1 45.2h41.1M162.1 52.8h41.1M43.9 60.5h107.7M43.9 68.2h107.7"/>
<path d="M43.9 75.9h107.7M152.1 60.5h9.5M152.1 68.2h9.5M152.1 75.9h9.5M162.1 60.5h41.1M162.1 68.2h41.1M162.1 75.9h41.1M43.9 83.7h107.7M43.9 91.4h107.7M43.9 99.1h107.7M84.2 82.3h28.1M152.1 83.7h9.5"/>
<path d="M152.1 91.4h9.5M152.1 99.1h9.5M162.1 83.7h41.1M162.1 91.4h41.1M162.1 99.1h41.1M43.9 106.8h107.7M43.9 114.6h107.7M152.1 106.8h9.5M152.1 114.6h9.5M162.1 106.8h41.1M162.1 114.6h41.1M43.9 122.3h107.7"/>
<path d="M43.9 129.9h107.7M43.9 136.6h107.7M152.1 122.3h9.5M152.1 129.9h9.5M152.1 136.6h9.5M162.1 122.3h41.1M162.1 129.9h41.1M162.1 136.6h41.1M23 159.8h20.4M43.9 144.4h107.7M43.9 152.1h107.7M43.9 159.8h107.7"/>
<path d="M152.1 144.4h9.5M152.1 152.1h9.5M152.4 159.8h9.2M162.1 144.4h41.1M162.1 152.1h41.1M162.4 159.8h40.8M23 167.5h20.4M23 175.2h20.5M44 175.2h107.7M44.2 167.5h107.5M152.2 167.5h9.6M152.2 175.2h9.6"/>
<path d="M162.3 167.5h41.1M162.3 175.2h41.2M23 181.8h20.5M23 189.5h20.4M23 197.2h20.4M44 181.8h107.7M44.2 189.5h107.5M44.2 197.2h107.5M152.2 181.8h9.6M152.2 189.5h9.6M152.2 197.2h9.6M162.3 181.8h41.2"/>
<path d="M162.3 189.5h41.1M162.3 197.2h41.1M23 204.9h20.5M23 212.6h20.4M44 204.9h107.7M44.2 212.6h107.5M152.2 204.9h9.6M152.2 212.6h9.6M162.3 204.9h41.2M162.3 212.6h41.1M23 220.3h20.4M23 228h20.5"/>
<path d="M23 235.8h20.4M44 228h107.7M44.2 220.3h107.5M44.2 235.8h107.5M152.2 220.3h9.6M152.2 228h9.6M152.2 235.8h9.6M162.3 220.3h41.1M162.3 228h41.2M162.3 235.8h41.1M23 243.5h20.4M23 251.1h20.5"/>
<path d="M23 258.9h20.5M43.8 258.9h107.9M44 251.1h107.7M44.2 243.5h107.5M152 258.9h9.8M152.2 243.5h9.6M152.2 251.1h9.6M162 258.9h41.4M162.3 243.5h41.1M162.3 251.1h41.2M23 279.2h6.5M30 279.2h9.5"/>
<path d="M39.9 279.2h22.7M63.1 279.2h14.5M78.1 279.2h9.5"/>
</g>
<text font-size="7.1" x="114.3" y="284.1">ГУИР.271632.003 ПЭ3</text>
<text font-size="6.3" x="78.8" y="16">Наименование</text>
<g font-size="5">
<text x="85.8" y="26.8">Резисторы</text>
<text x="27.9" y="43.3">R1...R4</text>
<text x="45.1" y="43.3">Углеродистые CF-100 1 Вт, 10 кОм, 5%</text>
<text x="27.1" y="50.9">R5...R13</text>
<text x="44.8" y="50.8">Углеродистые CF-100 1 Вт, 100 Ом, 5%</text>
<text x="29.7" y="58.9">R14</text>
<text x="44.8" y="58.8">Углеродистый CF-100 1 Вт, 200 Ом, 5%</text>
<text x="29.8" y="66.3">R15</text>
<text x="44.9" y="66.2">Углеродистый CF-100 1 Вт, 150 Ом, 5%</text>
<text x="84.2" y="81">Конденсаторы</text>
<text x="31.7" y="97.4">C1</text>
<text x="45.3" y="96.2">Электролитический К50-35-200мкФ, 100В, 20%</text>
<text x="27.9" y="104.4">C2, C3</text>
<text x="45.1" y="104.5">Керамические C322C105K5R5TA 1мкФ, 50В, 10%</text>
<text x="27.7" y="112.6">C4, C5</text>
<text x="45.1" y="112.4">Керамические К10-17Б 22пФ, 50В, 5%</text>
</g>
<g font-size="4.2">
<text x="153.2" y="16.3">Кол.</text>
<text x="172.1" y="15.5">Примечание</text>
<text x="156" y="43.1">4</text>
<text x="156.2" y="51">9</text>
<text x="156.1" y="58.7">1</text>
<text x="156.1" y="66.1">1</text>
<text x="156.5" y="96.6">1</text>
<text x="156.3" y="104.4">2</text>
<text x="156.3" y="111.8">2</text>
<text x="197.2" y="286">2</text>
</g>
<g font-size="3.5">
<text x="30.1" y="13.8">Поз.</text>
<text x="24.6" y="18.1">обозначение</text>
<text x="14.4" y="184.8" transform="rotate(-90 14.4 184.8)">Подп. и дата</text>
<text x="14.4" y="209.6" transform="rotate(-90 14.4 209.6)">Инв. № дубл</text>
<text x="14.4" y="233.2" transform="rotate(-90 14.4 233.2)">Взам. инв. №</text>
<text x="14.4" y="261.3" transform="rotate(-90 14.4 261.3)">Подп. и дата</text>
<text x="195.1" y="277.9">Лист</text>
<text x="14.4" y="286.4" transform="rotate(-90 14.4 286.4)">Инв. № подл</text>
<text x="79.4" y="287.9">Дата</text>
<text x="23.5" y="288">Изм.</text>
<text x="31.3" y="288">Лист</text>
<text x="44.5" y="288.1">№ докум.</text>
<text x="66.8" y="288">Подп.</text>
</g>
</svg>
